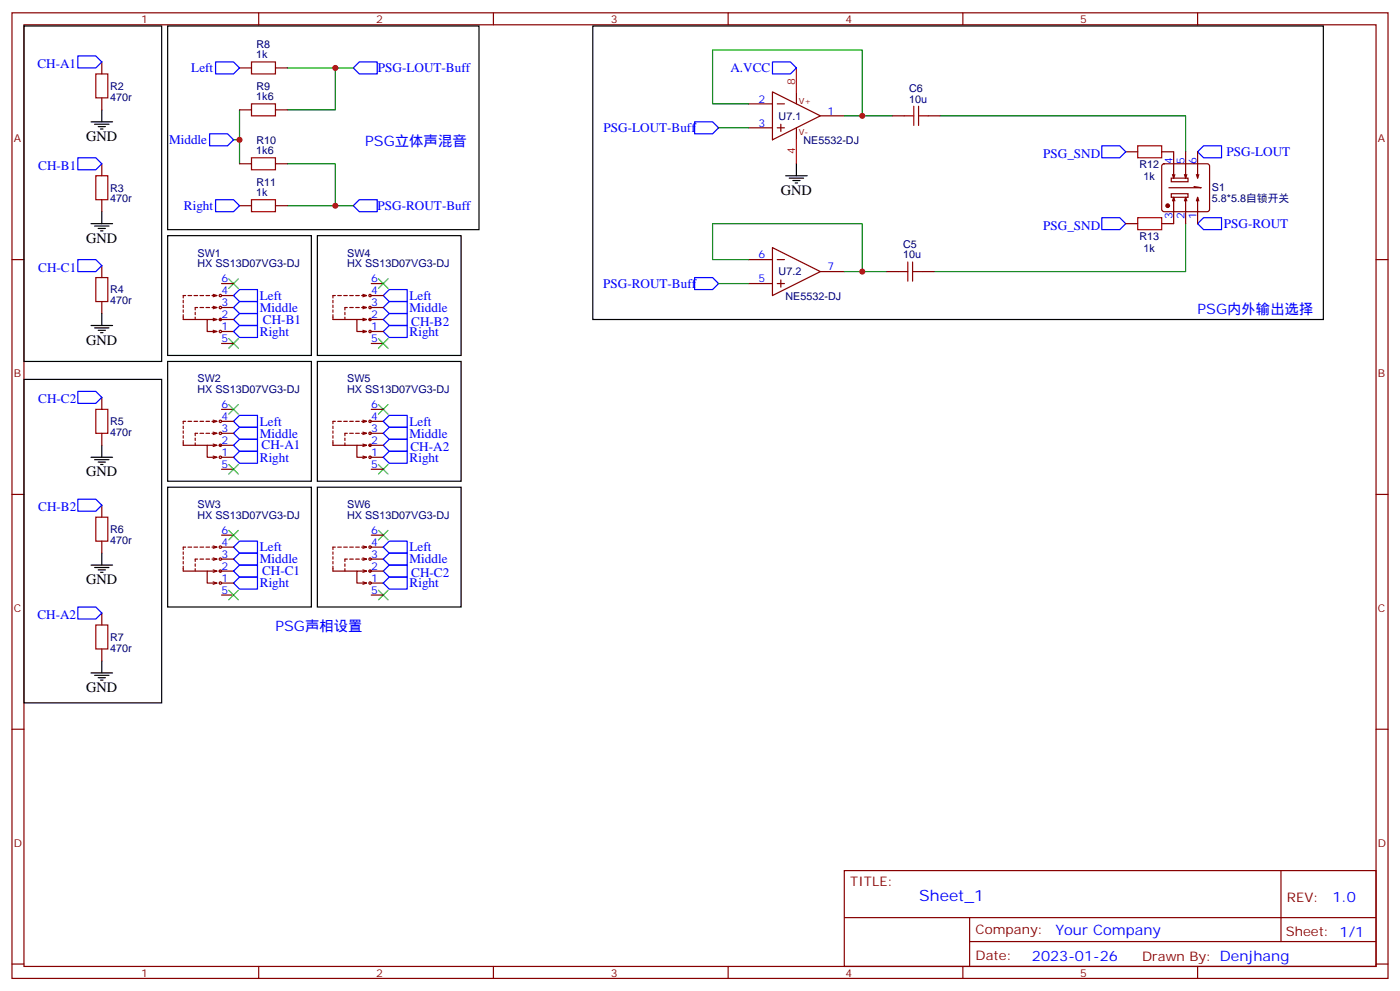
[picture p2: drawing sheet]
<svg xmlns="http://www.w3.org/2000/svg" width="412mm" height="292mm" viewBox="0 0 412 292" stroke-linecap="round" stroke-linejoin="round" font-family="sans-serif">
<g fill="none" stroke="#870000" stroke-width=".35">
<path d="M3.5 3.8h405.4v284.3h-405.4zM7.1 7.3h398.2v277.3h-398.2zM30 18.2v3.6M76.2 3.8v3.5M145.3 3.8v3.5M214.5 3.8v3.5M283.6 3.8v3.5M352.8 3.8v3.5M30 28.8v3.5M70.6 32.3h3.5M70.6 20h3.5M81.1 32.3h3.6"/>
<path d="M81.1 20h3.6M220.5 30.6h7M220.5 37.6h7M227.5 27.1l14.2 7-14.2 7.1zM229 30.6h2.1M229 37.6h2.1M230 36.6v2.1M234.6 27.1v3.5M234.6 37.6v3.6M241.7 34.1h7M262.8 34.1h3.5M273.4 34.1h3.5"/>
<path d="M30 48.2v3.6M30 58.8v3.5M70.6 48.2h3.5M81.1 48.2h3.6M331.6 44.7h3.5M342.2 44.7h3.5v7.8l-.3-1.1M342.4 48.4l.5-.2h12.7l.5 .2 .2 .5v12.7l-.2 .5-.5 .2h-12.7l-.5-.2-.2-.5v-12.7zM345 57h5v1.1h-5zM345 52.5h5v1h-5zM345.4 59.2l.3-1.1v7.8h-3.5M345.7 58.1l.4 1.1M346.1 51.4l-.4 1.1"/>
<path d="M348.9 59.2l.3-1.1v7.8M349.2 44.7v7.8l-.3-1.1M349.2 58.1l.4 1.1M349.6 51.4l-.4 1.1M351.7 54.9l2.1 .4h-9.5M352.4 59.2l.4-1.1v7.8M352.8 44.7v7.8l-.4-1.1M352.8 58.1l.3 1.1M353.1 51.4l-.3 1.1M3.5 76.4h3.6M30 78.2v3.5M70.6 60.6h3.5"/>
<path d="M81.1 60.6h3.6M220.5 76.4h7M227.5 72.9l14.2 7.1-14.2 7zM229 76.4h2.1M241.7 80h7M261.1 80h3.5M271.6 80h3.6M331.6 65.9h3.5M405.3 76.4h3.6M30 88.8v3.5M54 92.7v1.4h7M54 88.4v.7"/>
<path d="M54 89.9v.7M54 91.3v.7M54.7 87h-.7v.7M55.4 87h1M57.1 87h1.1M57.5 92v.7M57.5 93.4v.7M58.2 90.6h-.7v.7M58.9 87h1.1M58.9 90.6h1.1M60.7 87h1M60.7 90.6h1"/>
<path d="M62.4 87h1.5M62.4 90.6h1.5M62.8 90.2l1.1 .4M62.8 93.7l1.1 .4M62.8 97.3l1.1 .3M62.8 86.7l1.1 .3M63.9 94.1h-2.9v3.5h2.9M63.9 90.6l-1.1 .3M63.9 94.1l-1.1 .3M63.9 97.6l-1.1 .4M63.9 87l-1.1 .4M64.6 94.1h4.2"/>
<path d="M65.3 83.5h3.5M65.3 87h3.5M65.3 90.6h3.5M65.3 97.6h3.5M98.1 92.7v1.4h7M98.1 88.4v.7M98.1 89.9v.7M98.1 91.3v.7M98.8 87h-.7v.7M99.5 87h1M101.2 87h1.1M101.6 92v.7"/>
<path d="M101.6 93.4v.7M102.3 90.6h-.7v.7M103 87h1.1M103 90.6h1.1M104.8 87h1M104.8 90.6h1M106.5 87h1.4M106.5 90.6h1.4M106.9 90.2l1 .4M106.9 93.7l1 .4M106.9 97.3l1 .3M106.9 86.7l1 .3"/>
<path d="M107.9 94.1h-2.8v3.5h2.8M107.9 90.6l-1 .3M107.9 94.1l-1 .3M107.9 97.6l-1 .4M107.9 87l-1 .4M108.7 94.1h4.2M109.4 83.5h3.5M109.4 87h3.5M109.4 90.6h3.5M109.4 97.6h3.5M220.5 83.5h7M229 83.5h2.1"/>
<path d="M230 82.4v2.2M30 117v3.5M65.3 101.1h3.5M109.4 101.1h3.5M30 127.6v3.5M54 129.7v1.4h7M54 125.5v.7M54 126.9v.7M54 128.3v.7M54.7 124.1h-.7v.7M55.4 124.1h1M57.1 124.1h1.1"/>
<path d="M57.5 129v.7M57.5 130.4v.7M58.2 127.6h-.7v.7M58.9 124.1h1.1M58.9 127.6h1.1M60.7 124.1h1M60.7 127.6h1M62.4 124.1h1.5M62.4 127.6h1.5M62.8 127.2l1.1 .4M62.8 130.8l1.1 .3M62.8 134.3l1.1 .4"/>
<path d="M62.8 123.7l1.1 .4M63.9 131.1h-2.9v3.6h2.9M63.9 127.6l-1.1 .4M63.9 131.1l-1.1 .4M63.9 134.7l-1.1 .3M63.9 124.1l-1.1 .3M64.6 131.1h4.2M65.3 138.2h3.5M65.3 124.1h3.5M65.3 127.6h3.5M65.3 134.7h3.5M65.3 120.5h3.5"/>
<path d="M98.1 125.5v.7M98.1 126.9v.7M98.1 128.3v.7M98.1 129.7v1.4h7M98.8 124.1h-.7v.7M99.5 124.1h1M101.2 124.1h1.1M101.6 129v.7M101.6 130.4v.7M102.3 127.6h-.7v.7M103 124.1h1.1M103 127.6h1.1"/>
<path d="M104.8 124.1h1M104.8 127.6h1M106.5 124.1h1.4M106.5 127.6h1.4M106.9 127.2l1 .4M106.9 130.8l1 .3M106.9 134.3l1 .4M106.9 123.7l1 .4M107.9 131.1h-2.8v3.6h2.8M107.9 127.6l-1 .4M107.9 131.1l-1 .4M107.9 134.7l-1 .3"/>
<path d="M107.9 124.1l-1 .3M108.7 131.1h4.2M109.4 138.2h3.5M109.4 124.1h3.5M109.4 127.6h3.5M109.4 134.7h3.5M109.4 120.5h3.5M3.5 145.6h3.6M30 148.8v3.5M30 159.3v3.6M65.3 157.6h3.5M109.4 157.6h3.5"/>
<path d="M405.3 145.6h3.6M54 166.8v1.4h7M54 162.5v.7M54 163.9v.7M54 165.3v.8M54.7 161.1h-.7v.7M55.4 161.1h1M57.1 161.1h1.1M57.5 166.1v.7M57.5 167.5v.7M58.2 164.6h-.7v.7M58.9 161.1h1.1"/>
<path d="M58.9 164.6h1.1M60.7 161.1h1M60.7 164.6h1M62.4 161.1h1.5M62.4 164.6h1.5M62.8 164.3l1.1 .3M62.8 167.8l1.1 .4M62.8 171.3l1.1 .4M62.8 160.8l1.1 .3M63.9 168.2h-2.9v3.5h2.9M63.9 164.6l-1.1 .4M63.9 168.2l-1.1 .3"/>
<path d="M63.9 171.7l-1.1 .3M63.9 161.1l-1.1 .4M64.6 168.2h4.2M65.3 175.2h3.5M65.3 161.1h3.5M65.3 164.6h3.5M65.3 171.7h3.5M98.1 162.5v.7M98.1 163.9v.7M98.1 165.3v.8M98.1 166.8v1.4h7M98.8 161.1h-.7v.7"/>
<path d="M99.5 161.1h1M101.2 161.1h1.1M101.6 166.1v.7M101.6 167.5v.7M102.3 164.6h-.7v.7M103 161.1h1.1M103 164.6h1.1M104.8 161.1h1M104.8 164.6h1M106.5 161.1h1.4M106.5 164.6h1.4M106.9 164.3l1 .3"/>
<path d="M106.9 167.8l1 .4M106.9 171.3l1 .4M106.9 160.8l1 .3M107.9 168.2h-2.8v3.5h2.8M107.9 164.6l-1 .4M107.9 168.2l-1 .3M107.9 171.7l-1 .3M107.9 161.1l-1 .4M108.7 168.2h4.2M109.4 175.2h3.5M109.4 161.1h3.5M109.4 164.6h3.5"/>
<path d="M109.4 171.7h3.5M30 180.5v3.5M30 191.1v3.5M3.5 214.7h3.6M405.3 214.7h3.6M248.7 256.4h156.6v28.2h-156.6zM377.3 256.4v20.9M248.7 270.2h156.5M285.6 277.3h119.6M285.6 270.2v14.1M3.5 283.9h3.6M76.2 284.6v3.5"/>
<path d="M145.3 284.6v3.5M214.5 284.6v3.5M283.6 284.6v3.5M352.8 284.6v3.5M405.3 283.9h3.6"/>
<circle cx="64.9" cy="97.6" r=".35"/>
<circle cx="64.9" cy="87" r=".35"/>
<circle cx="64.9" cy="94.1" r=".35"/>
<circle cx="64.9" cy="90.6" r=".35"/>
<circle cx="109" cy="87" r=".35"/>
<circle cx="109" cy="90.6" r=".35"/>
<circle cx="109" cy="94.1" r=".35"/>
<circle cx="109" cy="97.6" r=".35"/>
<circle cx="64.9" cy="127.6" r=".35"/>
<circle cx="64.9" cy="124.1" r=".35"/>
<circle cx="64.9" cy="134.7" r=".35"/>
<circle cx="64.9" cy="131.1" r=".35"/>
<circle cx="109" cy="124.1" r=".35"/>
<circle cx="109" cy="127.6" r=".35"/>
<circle cx="109" cy="131.1" r=".35"/>
<circle cx="109" cy="134.7" r=".35"/>
<circle cx="64.9" cy="168.2" r=".35"/>
<circle cx="64.9" cy="161.1" r=".35"/>
<circle cx="64.9" cy="171.7" r=".35"/>
<circle cx="64.9" cy="164.6" r=".35"/>
<circle cx="109" cy="168.2" r=".35"/>
<circle cx="109" cy="171.7" r=".35"/>
<circle cx="109" cy="161.1" r=".35"/>
<circle cx="109" cy="164.6" r=".35"/>
</g>
<g fill="none" stroke="#00f" stroke-width=".35">
<path d="M22.9 16.5h5.3l1.8 1.7-1.8 1.8h-5.3zM63.5 18.2h5.3l1.8 1.8-1.8 1.8h-5.3zM105.8 18.2h5.3v3.6h-5.3l-1.7-1.8zM227.5 18.2h5.3l1.8 1.8-1.8 1.8h-5.3zM61.7 39.4h5.3l1.8 1.8-1.8 1.7h-5.3zM204.6 35.9h5.3l1.8 1.7-1.8 1.8h-5.3zM22.9 46.5h5.3l1.8 1.7-1.8 1.8h-5.3zM63.5 58.8h5.3l1.8 1.8-1.8 1.7h-5.3zM105.8 58.8h5.3v3.5h-5.3l-1.7-1.7zM324.6 42.9h5.2l1.8 1.8-1.8 1.8h-5.2zM352.8 44.7l1.7-1.8h5.3v3.6h-5.3zM22.9 76.4h5.3l1.8 1.8-1.8 1.8h-5.3z"/>
<path d="M324.6 64.1h5.2l1.8 1.8-1.8 1.7h-5.2zM354.5 64.1h5.3v3.5h-5.3l-1.7-1.7zM70.6 92.3h5.2v3.5h-5.2l-1.8-1.7zM70.6 85.3h5.2v3.5h-5.2l-1.8-1.8zM70.6 95.8h5.2v3.6h-5.2l-1.8-1.8zM70.6 88.8h5.2v3.5h-5.2l-1.8-1.7zM114.7 88.8h5.2v3.5h-5.2l-1.8-1.7zM114.7 95.8h5.2v3.6h-5.2l-1.8-1.8zM114.7 85.3h5.2v3.5h-5.2l-1.8-1.8zM114.7 92.3h5.2v3.5h-5.2l-1.8-1.7zM204.6 81.7h5.3l1.8 1.8-1.8 1.8h-5.3zM22.9 115.3h5.3l1.8 1.7-1.8 1.8h-5.3z"/>
<path d="M70.6 125.8h5.2v3.6h-5.2l-1.8-1.8zM70.6 132.9h5.2v3.5h-5.2l-1.8-1.7zM70.6 122.3h5.2v3.5h-5.2l-1.8-1.7zM70.6 129.4h5.2v3.5h-5.2l-1.8-1.8zM114.7 129.4h5.2v3.5h-5.2l-1.8-1.8zM114.7 122.3h5.2v3.5h-5.2l-1.8-1.7zM114.7 132.9h5.2v3.5h-5.2l-1.8-1.7zM114.7 125.8h5.2v3.6h-5.2l-1.8-1.8zM22.9 147h5.3l1.8 1.8-1.8 1.7h-5.3zM70.6 159.3h5.2v3.6h-5.2l-1.8-1.8zM114.7 159.3h5.2v3.6h-5.2l-1.8-1.8zM22.9 178.8h5.3l1.8 1.7-1.8 1.8h-5.3z"/>
<path d="M68.8 171.7l1.8-1.8h5.2v3.6h-5.2zM70.6 162.9h5.2v3.5h-5.2l-1.8-1.8zM70.6 166.4h5.2v3.5h-5.2l-1.8-1.7zM112.9 171.7l1.8-1.8h5.2v3.6h-5.2zM114.7 166.4h5.2v3.5h-5.2l-1.8-1.7zM114.7 162.9h5.2v3.5h-5.2l-1.8-1.8z"/>
</g>
<g fill="none" stroke="#008700" stroke-width=".35">
<path d="M70.6 32.3v15.9M84.7 20h14.1v12.3h-14.1M98.8 20h5.3M211.7 37.6h8.8M220.5 30.6h-10.6v-15.9h44.1v19.4h-5.3M254 34.1h8.8M276.9 34.1h72.3v10.6M68.8 41.2h1.8M84.7 48.2h14.1v12.4h-14.1M98.8 60.6h5.3M220.5 76.4h-10.6v-10.5h44.1v14.1h-5.3M254 80h7.1"/>
<path d="M349.2 65.9v14.1h-74M211.7 83.5h8.8"/>
</g>
<g fill="none" stroke="#a10000" stroke-width=".35">
<path d="M74.1 18.2h7v3.6h-7zM28.2 21.8h3.5v7h-3.5zM74.1 30.6h7v3.5h-7zM266.3 34.1h2.9M269.2 31.3v5.6M270.6 31.3v5.6M270.6 34.1h2.8M28.2 51.8h3.5v7h-3.5zM74.1 46.5h7v3.5h-7zM74.1 58.8h7v3.5h-7zM335.1 42.9h7.1v3.6h-7.1zM264.6 80h2.8"/>
<path d="M267.4 77.2v5.6M268.8 77.2v5.6M268.8 80h2.8M335.1 64.1h7.1v3.5h-7.1zM28.2 81.7h3.5v7.1h-3.5zM28.2 120.5h3.5v7.1h-3.5zM28.2 152.3h3.5v7h-3.5zM28.2 184h3.5v7.1h-3.5z"/>
</g>
<g fill="none" stroke="#000" stroke-width=".35">
<path d="M7.1 7.7h40.5v98.7h-40.5zM49.4 7.7h91.7v59.9h-91.7zM174.6 7.7h215.2v86.4h-215.2zM26.8 35.9h6.4M27.9 36.6h4.2M28.9 37.3h2.1M29.6 38h.7M30 32.3v3.6M231.4 51.8h6.4M232.5 52.5h4.2M233.5 53.2h2.2M234.2 53.9h.7"/>
<path d="M234.6 48.2v3.6M26.8 65.9h6.4M27.9 66.6h4.2M28.9 67.3h2.1M29.6 68h.7M30 62.3v3.6M49.4 69.4h42.3v35.3h-42.3zM93.5 69.4h42.3v35.3h-42.3zM26.8 95.8h6.4M27.9 96.6h4.2M28.9 97.3h2.1M29.6 98h.7"/>
<path d="M30 92.3v3.5M7.1 111.7h40.5v95.3h-40.5zM49.4 106.4h42.3v35.3h-42.3zM93.5 106.4h42.3v35.3h-42.3zM26.8 134.7h6.4M27.9 135.4h4.2M28.9 136.1h2.1M29.6 136.8h.7M30 131.1v3.6M49.4 143.5h42.3v35.3h-42.3zM93.5 143.5h42.3v35.3h-42.3zM26.8 166.4h6.4"/>
<path d="M27.9 167.1h4.2M28.9 167.8h2.1M29.6 168.5h.7M30 162.9v3.5M26.8 198.2h6.4M27.9 198.9h4.2M28.9 199.6h2.1M30 194.6v3.6M29.6 200.3h.7"/>
</g>
<path d="M234.6 20v7.1M234.6 41.2v7" fill="none" stroke="#f00" stroke-width=".35"/>
<g fill="none" stroke="#3c3" stroke-width=".35">
<path d="M67.4 82.1l2.8 2.8M67.4 99.7l2.8 2.9M70.2 82.1l-2.8 2.8M70.2 99.7l-2.8 2.9M111.5 99.7l2.8 2.9M111.5 82.1l2.8 2.8M114.3 99.7l-2.8 2.9M114.3 82.1l-2.8 2.8M67.4 119.1l2.8 2.9M70.2 119.1l-2.8 2.9M111.5 119.1l2.8 2.9M114.3 119.1l-2.8 2.9"/>
<path d="M67.4 136.8l2.8 2.8M70.2 136.8l-2.8 2.8M111.5 136.8l2.8 2.8M114.3 136.8l-2.8 2.8M67.4 156.2l2.8 2.8M70.2 156.2l-2.8 2.8M111.5 156.2l2.8 2.8M114.3 156.2l-2.8 2.8M67.4 173.8l2.8 2.8M70.2 173.8l-2.8 2.8M111.5 173.8l2.8 2.8M114.3 173.8l-2.8 2.8"/>
</g>
<circle cx="344" cy="60.6" r=".53" fill="#870000" stroke="#870000" stroke-width=".35"/>
<g fill="#c00">
<circle cx="254" cy="34.1" r=".88"/>
<circle cx="254" cy="80" r=".88"/>
<circle cx="98.8" cy="60.6" r=".88"/>
<circle cx="98.8" cy="20" r=".88"/>
<circle cx="70.6" cy="41.2" r=".88"/>
</g>
<text font-size="4.6" fill="#00f" x="270.8" y="265.4">Sheet_1</text>
<g font-size="4.2">
<text x="25.4" y="41.5">GND</text>
<text x="230" y="57.4">GND</text>
<text x="25.4" y="71.5">GND</text>
<text x="25.4" y="101.5">GND</text>
<text x="25.4" y="140.3">GND</text>
<text x="25.4" y="172">GND</text>
<text x="25.4" y="203.8">GND</text>
</g>
<g font-size="4.2" fill="#00f">
<text x="107.6" y="42.9">PSG立体声混音</text>
<text x="352.8" y="92.3">PSG内外输出选择</text>
<text x="81.1" y="185.8">PSG声相设置</text>
<text x="392.5" y="265.6">1.0</text>
<text x="310.9" y="275.2">Your Company</text>
<text x="304" y="283">2023-01-26</text>
</g>
<g font-size="3.9" fill="#00f">
<text x="11" y="20">CH-A1</text>
<text x="56.4" y="21.3">Left</text>
<text x="111.3" y="21.3">PSG-LOUT-Buff</text>
<text x="215.2" y="21.2">A.VCC</text>
<text x="177.8" y="38.9">PSG-LOUT-Buff</text>
<text x="49.8" y="42.4">Middle</text>
<text x="307.3" y="46.5">PSG_SND</text>
<text x="361.3" y="45.9">PSG-LOUT</text>
<text x="11.3" y="50">CH-B1</text>
<text x="54.2" y="61.8">Right</text>
<text x="111.2" y="61.8">PSG-ROUT-Buff</text>
<text x="307.3" y="67.6">PSG_SND</text>
<text x="360.5" y="67.1">PSG-ROUT</text>
<text x="11.3" y="80">CH-C1</text>
<text x="76.6" y="88.3">Left</text>
<text x="120.6" y="88.3">Left</text>
<text x="177.7" y="84.8">PSG-ROUT-Buff</text>
<text x="76.6" y="91.8">Middle</text>
<text x="77.5" y="95.3">CH-B1</text>
<text x="120.6" y="91.8">Middle</text>
<text x="121.2" y="95.8">CH-B2</text>
<text x="76.6" y="98.9">Right</text>
<text x="120.6" y="98.9">Right</text>
<text x="11.3" y="118.8">CH-C2</text>
<text x="76.6" y="125.3">Left</text>
<text x="120.6" y="125.3">Left</text>
<text x="76.6" y="128.9">Middle</text>
<text x="120.6" y="128.9">Middle</text>
<text x="76.6" y="135.9">Right</text>
<text x="77.1" y="132.4">CH-A1</text>
<text x="120.6" y="135.9">Right</text>
<text x="120.9" y="132.9">CH-A2</text>
<text x="11.3" y="150.5">CH-B2</text>
<text x="76.6" y="165.9">Middle</text>
<text x="76.6" y="162.4">Left</text>
<text x="120.6" y="162.4">Left</text>
<text x="120.6" y="165.9">Middle</text>
<text x="76.6" y="172.9">Right</text>
<text x="77.2" y="169.4">CH-C1</text>
<text x="120.6" y="172.9">Right</text>
<text x="121.2" y="169.9">CH-C2</text>
<text x="11" y="182.3">CH-A2</text>
</g>
<g font-size="3.9" fill="#800">
<text x="250.5" y="260.9">TITLE:</text>
<text x="379.1" y="265.6">REV:</text>
<text x="287.4" y="275.1">Company:</text>
<text x="378.7" y="275.8">Sheet: 1/1</text>
<text x="287.4" y="282.8">Date:</text>
<text x="336.4" y="282.9">Drawn By: Denjhang</text>
</g>
<g font-size="3.2" fill="#800">
<text x="41.6" y="6.8">1</text>
<text x="110.8" y="6.8">2</text>
<text x="179.9" y="6.8">3</text>
<text x="249.1" y="6.8">4</text>
<text x="318.2" y="6.8">5</text>
<text x="4.1" y="41.9">A</text>
<text x="405.9" y="41.9">A</text>
<text x="4.1" y="111">B</text>
<text x="405.9" y="111">B</text>
<text x="4.1" y="180.2">C</text>
<text x="405.9" y="180.2">C</text>
<text x="4.1" y="249.3">D</text>
<text x="405.9" y="249.3">D</text>
<text x="41.6" y="287.6">1</text>
<text x="110.8" y="287.6">2</text>
<text x="179.9" y="287.6">3</text>
<text x="249.1" y="287.6">4</text>
<text x="318.2" y="287.6">5</text>
</g>
<g font-size="3.2" fill="#000080">
<text x="75.5" y="17.2">1k</text>
<text x="75.5" y="14.1">R8</text>
<text x="32.5" y="29.6">470r</text>
<text x="32.5" y="26.4">R2</text>
<text x="75.5" y="29.5">1k6</text>
<text x="75.5" y="26.4">R9</text>
<text x="267.8" y="27">C6</text>
<text x="229.4" y="35.2">U7.1</text>
<text x="267.8" y="30.2">10u</text>
<text x="75.5" y="45.4">1k6</text>
<text x="75.5" y="42.3">R10</text>
<text x="236.7" y="42.3">NE5532-DJ</text>
<text x="335.7" y="49.4">R12</text>
<text x="336.9" y="52.9">1k</text>
<text x="32.5" y="59.6">470r</text>
<text x="32.5" y="56.4">R3</text>
<text x="75.5" y="57.7">1k</text>
<text x="75.5" y="54.6">R11</text>
<text x="357" y="59.5">5.8*5.8自锁开关</text>
<text x="357" y="56.3">S1</text>
<text x="335.7" y="70.5">R13</text>
<text x="58.2" y="75.6">SW1</text>
<text x="102.3" y="75.6">SW4</text>
<text x="266" y="76.1">10u</text>
<text x="266" y="72.9">C5</text>
<text x="336.9" y="74.1">1k</text>
<text x="58.2" y="78.7">HX SS13D07VG3-DJ</text>
<text x="102.3" y="78.7">HX SS13D07VG3-DJ</text>
<text x="229.4" y="81.1">U7.2</text>
<text x="32.5" y="89.6">470r</text>
<text x="32.5" y="86.4">R4</text>
<text x="231.4" y="88.2">NE5532-DJ</text>
<text x="58.2" y="112.6">SW2</text>
<text x="102.3" y="112.6">SW5</text>
<text x="58.2" y="115.8">HX SS13D07VG3-DJ</text>
<text x="102.3" y="115.8">HX SS13D07VG3-DJ</text>
<text x="32.5" y="125.2">R5</text>
<text x="32.5" y="128.4">470r</text>
<text x="58.2" y="149.6">SW3</text>
<text x="102.3" y="149.6">SW6</text>
<text x="58.2" y="152.8">HX SS13D07VG3-DJ</text>
<text x="102.3" y="152.8">HX SS13D07VG3-DJ</text>
<text x="32.5" y="160.1">470r</text>
<text x="32.5" y="157">R6</text>
<text x="32.5" y="191.9">470r</text>
<text x="32.5" y="188.7">R7</text>
</g>
<g font-size="3.2" fill="#f00">
<text x="234.2" y="24.9" transform="rotate(-90 234.2 24.9)">8</text>
<text x="234.2" y="45.3" transform="rotate(-90 234.2 45.3)">4</text>
</g>
<g font-size="3.2" fill="#00f">
<text x="223.4" y="30.2">2</text>
<text x="243.8" y="33.8">1</text>
<text x="223.4" y="37.3">3</text>
<text x="345.4" y="48.2" transform="rotate(-90 345.4 48.2)">4</text>
<text x="348.9" y="48.2" transform="rotate(-90 348.9 48.2)">5</text>
<text x="352.4" y="48.2" transform="rotate(-90 352.4 48.2)">6</text>
<text x="345.4" y="64.4" transform="rotate(-90 345.4 64.4)">3</text>
<text x="348.9" y="64.4" transform="rotate(-90 348.9 64.4)">2</text>
<text x="352.4" y="64.4" transform="rotate(-90 352.4 64.4)">1</text>
<text x="223.4" y="76.1">6</text>
<text x="65.3" y="83.1">6</text>
<text x="109.4" y="83.1">6</text>
<text x="223.4" y="83.1">5</text>
<text x="243.8" y="79.6">7</text>
<text x="65.3" y="86.7">4</text>
<text x="109.4" y="86.7">4</text>
<text x="65.3" y="90.2">3</text>
<text x="65.3" y="93.7">2</text>
<text x="109.4" y="90.2">3</text>
<text x="109.4" y="93.7">2</text>
<text x="65.3" y="100.8">5</text>
<text x="65.3" y="97.3">1</text>
<text x="109.4" y="100.8">5</text>
<text x="109.4" y="97.3">1</text>
<text x="65.3" y="123.7">4</text>
<text x="65.3" y="120.2">6</text>
<text x="109.4" y="123.7">4</text>
<text x="109.4" y="120.2">6</text>
<text x="65.3" y="127.2">3</text>
<text x="65.3" y="130.8">2</text>
<text x="109.4" y="127.2">3</text>
<text x="109.4" y="130.8">2</text>
<text x="65.3" y="137.8">5</text>
<text x="65.3" y="134.3">1</text>
<text x="109.4" y="137.8">5</text>
<text x="109.4" y="134.3">1</text>
<text x="65.3" y="160.8">4</text>
<text x="65.3" y="157.2">6</text>
<text x="109.4" y="160.8">4</text>
<text x="109.4" y="157.2">6</text>
<text x="65.3" y="164.3">3</text>
<text x="65.3" y="167.8">2</text>
<text x="109.4" y="164.3">3</text>
<text x="109.4" y="167.8">2</text>
<text x="65.3" y="171.3">1</text>
<text x="109.4" y="171.3">1</text>
<text x="65.3" y="174.9">5</text>
<text x="109.4" y="174.9">5</text>
</g>
<g font-size="2.5" fill="#800">
<text x="235.3" y="30.6">V+</text>
<text x="235.3" y="39.8">V-</text>
</g>
</svg>
